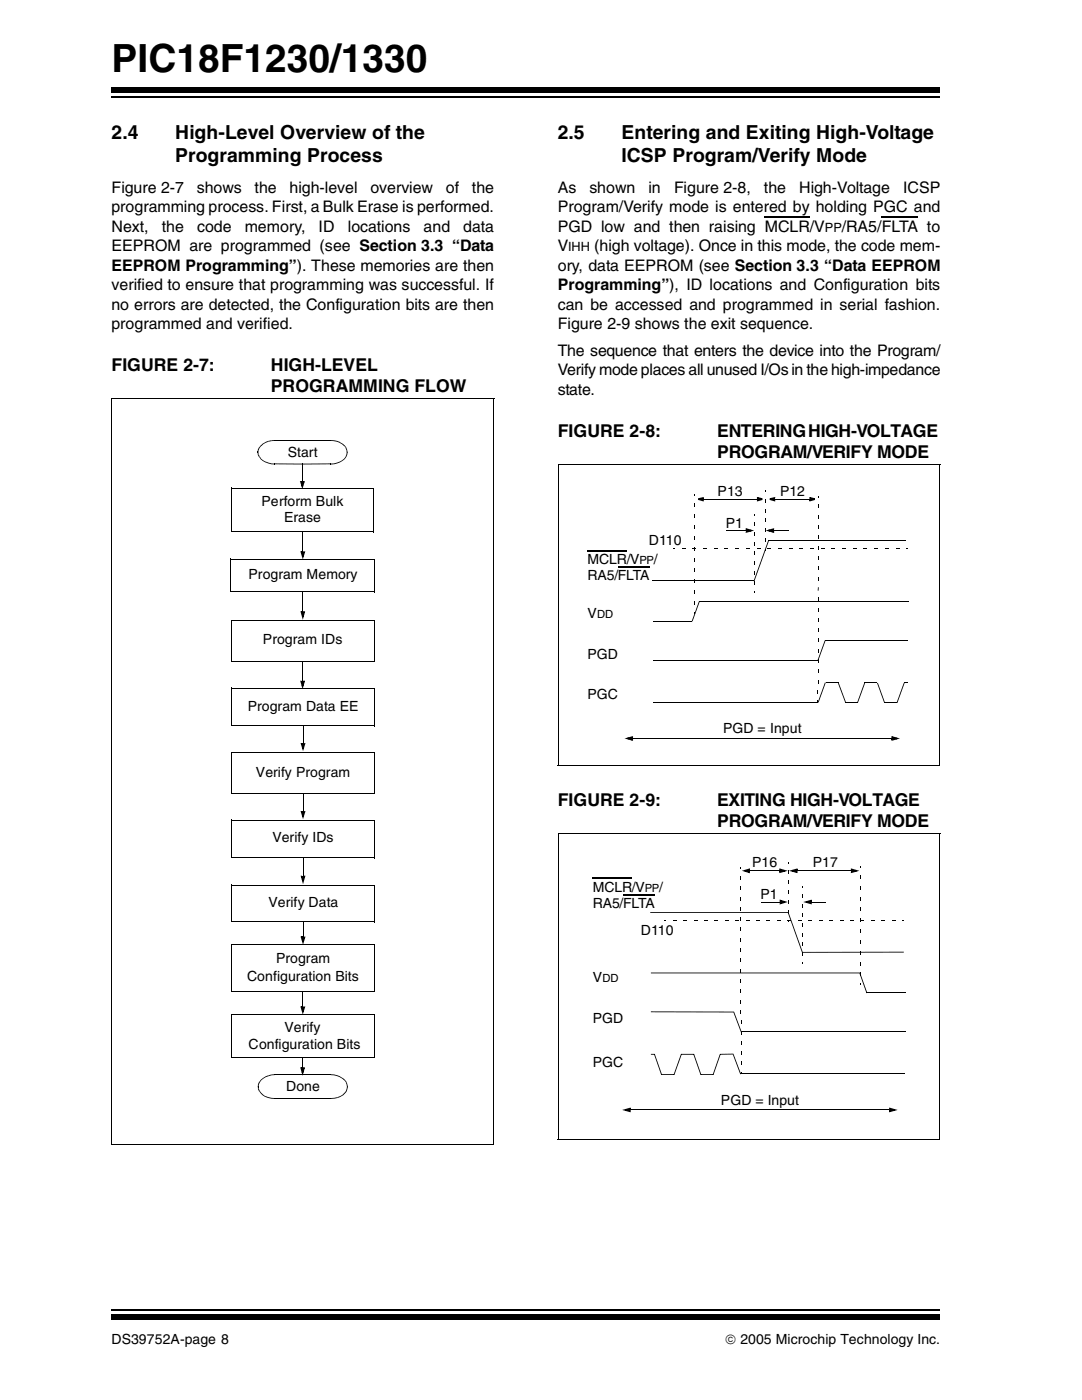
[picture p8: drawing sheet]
<svg xmlns="http://www.w3.org/2000/svg" width="216mm" height="279mm" viewBox="0 0 216 279" stroke-linecap="round" stroke-linejoin="round" font-family="sans-serif">
<path d="M22.2 19.3h165.1" fill="none" stroke="#000" stroke-width=".34"/>
<path d="M22.2 17.4h165.1v1h-165.1z" fill="#000"/>
<path d="M22.2 260h165.1v5.9h-165.1z" fill="#fff"/>
<path d="M22.2 261h165.1" fill="none" stroke="#000" stroke-width=".34"/>
<g fill="#000">
<path d="M51.3 90.2l.2 .1zM51.9 88.8l1-.7 .5-.2 .1 .2-1.5 .8-.5 .8v.5h-.2v-.5zM51.3 90l.2 .1zM51.3 90.1h.2v.5h-.2zM51.3 90.6h.2l.2 .4-.1 .1zM53.4 87.9l.7-.1v.1l-.6 .2zM54.1 87.8l.6-.1v.2h-.6zM54.7 92.4v.1zM54.7 87.7l.1 .2zM54.7 92.4l.1 .2zM51.6 91.1l.1-.1 .3 .4 .9 .6 1.8 .4v.2a3.7 3.7 0 0 1-3.1-1.5zM65.7 87.7l.1 .2z"/>
<path d="M65.7 92.4l.1 .2zM65.8 87.7a3.7 3.7 0 0 1 3.2 1.5l-.2 .1-.2-.4-.9-.6-1.9-.4zM65.8 92.4l.1 .1zM65.8 92.4h.7v.1l-.7 .1zM66.5 92.4l.6-.2 .1 .2-.7 .1zM68.8 89.3l.2-.1 .2 .5h-.2zM69 89.7h.2l.1 .5h-.2zM69.1 90.2l.2 .1zM69.1 90l.2 .2zM69.1 90.1l.2 .1-.1 .4-.5 .9-1.5 .9-.1-.2 .5-.2 1-.6 .3-.4zM22.2 262h165.1v1.1h-165.1z"/>
</g>
<path d="M152.4 43.3h8.9M175.6 43.3h7.3M54.7 92.5h11.1" fill="none" stroke="#000" stroke-width=".21"/>
<path d="M54.7 87.8h11.2" fill="none" stroke="#000" stroke-width=".2"/>
<path d="M46 111.5h28.5v6.5h-28.5z" fill="#fff"/>
<path d="M45.9 118h28.6M46 111.5h28.6M46 111.4v6.6M74.5 111.5v6.6" fill="none" stroke="#000" stroke-width=".2"/>
<path d="M46.1 123.7h28.5v8.2h-28.5z" fill="#fff"/>
<path d="M60.3 118v3.9M46 131.9h28.6M46.1 123.6v8.3M46.1 123.7h28.6M74.6 123.7v8.3" fill="none" stroke="#000" stroke-width=".2"/>
<path d="M60.2 117.9l.2 .1zM60.1 121.8h.2v.4h-.2zM59.9 121.8l.3 .2 .3 .9h-.3l.2-.9h.3l-.4 .2v-.4h.5l-.5 1.7z" fill="#000"/>
<path d="M60.1 122h.5l-.3 .9z" fill="#000"/>
<path d="M46.1 137.2h28.6v7.5h-28.6z" fill="#fff"/>
<path d="M46.1 137.2h28.7M46.1 137.1v7.6M74.7 137.2v7.5M46.1 144.7h28.6" fill="none" stroke="#000" stroke-width=".2"/>
<path d="M46.1 149.9h28.5v8.3h-28.5z" fill="#fff"/>
<path d="M46 158.2h28.6M46.1 149.9v8.3M46.1 149.9h28.6M74.6 149.9v8.3" fill="none" stroke="#000" stroke-width=".2"/>
<path d="M46.1 163.4h28.5v7.6h-28.5z" fill="#fff"/>
<path d="M46 171h28.6M46.1 163.4v7.6M46.1 163.4h28.6M74.6 163.4v7.7" fill="none" stroke="#000" stroke-width=".2"/>
<path d="M46.1 176.4h28.5v7.4h-28.5z" fill="#fff"/>
<path d="M46.1 176.4v7.4M46.1 176.4h28.6M74.6 176.4v7.5M46 183.8h28.6" fill="none" stroke="#000" stroke-width=".2"/>
<path d="M46.1 188.2h28.5v9.4h-28.5z" fill="#fff"/>
<path d="M46 197.6h28.6M46.1 188.1v9.5M46.1 188.2h28.6M74.6 188.2v9.5" fill="none" stroke="#000" stroke-width=".2"/>
<path d="M46.1 202.2h28.5v8.6h-28.5z" fill="#fff"/>
<path d="M46 210.8h28.6M46.1 202.1v8.7M46.1 202.2h28.6M54.7 214.2h11.3M54.7 218.9h11.3M74.6 202.2v8.7" fill="none" stroke="#000" stroke-width=".2"/>
<g fill="#000">
<path d="M51.3 216.6l.2 .1zM51.9 215.2l1-.7 .6-.2v.2l-.6 .2-.9 .6-.4 .9-.1 .4h-.2l.1-.5zM51.3 216.5h.2zM51.3 216.5h.2l.1 .5h-.2zM51.4 217h.2l.2 .5-.2 .1zM53.5 214.3l.6-.1v.1l-.6 .2zM54.1 214.2l.6-.1v.2h-.6zM54.7 214.1l.1 .2zM54.7 218.9l.1 .1zM51.6 217.6l.2-.1 1.1 1 1.8 .4v.1a3.4 3.4 0 0 1-3.1-1.4zM65.8 214.1l.1 .2zM65.8 218.9l.1 .1z"/>
<path d="M65.9 214.1a3.9 3.9 0 0 1 3.1 1.6h-.1l-.3-.4-.9-.6-1.2-.4h-.6zM65.9 218.9l.6-.1v.2h-.6zM66.5 218.8l.7-.1v.2l-.7 .1zM68.9 215.7h.1l.2 .5h-.2zM69 216.2h.2l.1 .4-.2 .1zM69.1 216.7l.2-.1zM69.1 216.5l.2 .1zM69.1 216.5l.2 .1a2.62 2.62 0 0 1-2.1 2.3v-.2l1-.5 .7-.7z"/>
</g>
<path d="M46.2 97.3h28.2v8.7h-28.2z" fill="#fff"/>
<g fill="none" stroke="#000" stroke-width=".2">
<path d="M22.3 79.5h76.1M22.3 79.4v148.8M98.3 79.5v148.8M46.2 97.2v8.8M46.2 97.3h28.3M60.2 92.4v3.5M74.4 97.3v8.8M111.2 92.5v60M111.2 92.5h76.1M140.2 99.5h10.6M154.4 99.5h6.8M187.2 92.5v60.1"/>
<path d="M46.1 106h28.3M60.3 106v4M130 115.7h20.2M139.3 119.9h41.6M144.7 105.7h3.8M153.1 107.8h27.4M154.2 105.7h2.9M60.3 131.8v4M130.1 131.6h32.8M130.1 123.8h7.8M130.1 140h32.8M164.3 127.6h16.5"/>
<path d="M164.5 136.1h2.6M172.2 136.1h2.6M60.4 144.6v3.6M60.4 158.1v3.7M111.1 152.5h76.1M126.1 147.2h51.5M168.4 140h2.5M176.2 140h2.5M60.4 170.9v3.7M111.2 166v61.2M111.2 166.1h76.1M149.4 173.6h5.8"/>
<path d="M151.5 179.8h3.8M158.9 173.6h10.6M161.7 179.8h2.9M187.2 166.1v61.1M60.3 197.5v3.2M60.4 183.7v3M129.5 181.9h27.6M129.7 193.9h41.7M172.7 197.9h7.8M147.5 214h32.8M147.7 205.7h32.8M22.2 228.2h76.1"/>
<path d="M111.1 227.2h76.1M125.6 221.2h51.5"/>
</g>
<g fill="#000">
<path d="M60 95.9h.2v.3h-.2zM59.7 95.9l.5 .1 .2 .9h-.3l.2-.9 .4 .1-.5 .1v-.3h.5l-.5 1.6zM138.3 98.6h.2v.3h-.2zM139.9 99.3h.3v.2h-.3zM139.1 99.3l1.1-.2-.1 .3-.9 .3v-.4l.9 .3-.1 .3-.1-.4h.3v.4l-1.1-.2zM150.8 99.1l1.1 .2v.4l-1.1 .2 .1-.3 .9-.3v.4l-.9-.3 .1-.3 .1 .4h-.3zM150.8 99.5h.3v.2h-.3zM152.4 97.8h.2v.3h-.2zM154.1 99.3h.3v.2h-.3zM153.3 99.3l1.1-.2-.1 .3-.9 .3v-.4l.9 .3-.1 .3-.1-.4h.3v.4l-1.1-.2zM161.2 99.1l1.1 .2v.4l-1.1 .2 .2-.3 .9-.3v.4l-.9-.3 .1-.3 .1 .4h-.4zM161.2 99.5h.4v.2h-.4z"/>
<path d="M162.9 98.9h.2v.3h-.2zM60.1 109.9h.2v.3h-.2zM59.8 109.9l.4 .1 .3 .9-.3 .1 .2-1 .3 .1-.4 .1v-.3h.5l-.5 1.6zM134 109.3h.4v.2h-.4zM135.8 109.3h.7v.2h-.7zM138 109.3h.6v.2h-.6zM138.3 117.6h.2v.8h-.2zM138.3 115.5h.2v.7h-.2zM138.3 113.3h.2v.7h-.2zM138.3 111.2h.2v.7h-.2zM138.3 109h.2v.7h-.2zM138.3 106.8h.2v.8h-.2z"/>
<path d="M138.3 104.7h.2v.7h-.2zM138.3 102.5h.2v.8h-.2zM138.3 100.4h.2v.7h-.2zM139.2 119.8l.2 .1-1.4 4-.2-.1zM140.1 109.3h.7v.2h-.7zM142.2 109.3h.7v.2h-.7zM144.4 109.3h.7v.2h-.7zM146.5 109.3h.7v.2h-.7zM148.5 105.3l1.7 .4-1.7 .5 .2-.4 .9-.2v.3l-.9-.2 .1-.4 .1 .4h-.4zM148.5 105.7h.4v.3h-.4zM148.6 109.3h.7v.2h-.7zM150.2 117.7h.1v.4h-.1z"/>
<path d="M150.2 115.8h.1v.7h-.1zM150.2 113.9h.1v.6h-.1zM150.2 111.9h.1v.7h-.1zM150.2 110h.1v.6h-.1zM150.2 108h.1v.7h-.1zM150.2 106.1h.1v.7h-.1zM150.2 104.2h.1v.6h-.1zM150.2 102.5h.1v.4h-.1zM150.7 109.3h.8v.2h-.8zM152.4 109.3h.2v.4h-.2zM152.4 107.4h.2v.6h-.2zM152.4 105.4h.2v.6h-.2z"/>
<path d="M152.4 103.4h.2v.7h-.2zM152.4 101.4h.2v.7h-.2zM152.4 99.4h.2v.7h-.2zM152.9 109.3h.7v.2h-.7zM153 107.8l.2 .1-2.9 8-.2-.1zM153.9 105.5h.3v.2h-.3zM152.5 105.7l1.7-.4-.1 .4-.9 .2-.1-.3 1 .2-.1 .4-.1-.5h.3v.5zM155 109.3h.7v.2h-.7zM157.1 109.3h.8v.1h-.8zM159.3 109.3h.7v.1h-.7zM161.4 109.3h.7v.1h-.7zM162.9 119.1h.2v.7h-.2z"/>
<path d="M162.9 115h.2v.7h-.2zM162.9 112.9h.2v.7h-.2zM162.9 110.9h.2v.6h-.2zM162.9 108.8h.2v.7h-.2zM162.9 106.8h.2v.6h-.2zM162.9 104.7h.2v.7h-.2zM162.9 102.7h.2v.6h-.2zM162.9 100.6h.2v.7h-.2zM163.5 109.3h.8v.1h-.8zM165.6 109.3h.8v.1h-.8zM167.8 109.3h.7v.1h-.7zM169.9 109.3h.7v.1h-.7z"/>
<path d="M172 109.3h.8v.1h-.8zM174.2 109.3h.7v.1h-.7zM176.3 109.3h.7v.1h-.7zM178.5 109.3h.7v.1h-.7zM180.6 109.3h.3v.1h-.3zM60 135.7h.3v.3h-.3zM59.8 135.7l.4 .1 .3 .9-.4 .1 .3-1 .3 .1-.4 .1v-.3h.4l-.4 1.7zM138.3 122h.2v.3h-.2zM138.3 119.8h.2v.7h-.2zM162.9 139.6h.1v.4h-.1zM162.9 137.6h.1v.7h-.1zM162.9 135.5h.2v.7h-.2z"/>
<path d="M162.9 133.5h.2v.7h-.2zM162.9 131.4h.2v.7h-.2zM162.9 129.4h.2v.6h-.2zM162.9 127.3h.2v.7h-.2zM162.9 125.3h.2v.6h-.2zM162.9 123.2h.2v.7h-.2zM162.9 121.2h.2v.6h-.2zM164.3 127.6l.2 .1-1.5 4-.1-.1zM164.3 136l.2 .1-1.4 3.9h-.2zM166.9 136.1h.2l1.5 4h-.2zM172.2 136.1h.1l-1.4 4h-.2zM174.7 136.1h.2l1.4 4h-.2z"/>
<path d="M180.2 136h.7v.2h-.7zM180 136.1h.2l-1.4 4h-.2zM60.1 148.1h.3v.4h-.3zM59.9 148.1l.4 .2 .2 .8-.3 .1 .3-.9h.3l-.4 .2v-.4h.5l-.5 1.6zM125.8 146.9h.3v.3h-.3zM124.4 147.2l1.7-.5-.1 .4-.9 .3-.1-.4 1 .3-.1 .3-.1-.4h.3v.5zM177.6 146.7l1.7 .5-1.7 .5 .1-.4 .9-.3 .1 .4-1-.3 .1-.3 .1 .4h-.3zM177.6 147.2h.3v.2h-.3zM60.1 161.7h.3v.3h-.3zM60.1 174.5h.3v.4h-.3zM59.9 161.7l.4 .1 .2 .8-.3 .1 .3-.9 .3 .1-.4 .1v-.3h.5l-.5 1.6zM59.9 174.5l.4 .2 .2 .9h-.3l.3-.9 .3 .1-.4 .1v-.4h.4l-.4 1.7z"/>
<path d="M147.4 178.8h.2v.7h-.2zM147.4 176.7h.2v.7h-.2zM147.4 174.7h.2v.6h-.2zM147.4 172.9h.2v.4h-.2zM149.1 173.3h.3v.3h-.3zM147.8 173.6l1.6-.5-.1 .4-.9 .2-.1-.3 1 .3-.1 .3-.1-.4h.3v.5zM155.2 173.1l1.7 .5-1.7 .4 .2-.3 .9-.3v.3l-.9-.2v-.4l.2 .5h-.4zM155.2 173.6h.4v.2h-.4zM155.3 179.3l1.6 .5-1.6 .5 .1-.4 .9-.3 .1 .4-1-.3 .1-.3 .2 .4h-.4zM157 177.5h.1v.6h-.1zM157 175.5h.1v.6h-.1zM157 173.5h.1v.7h-.1z"/>
<path d="M157 171.8h.1v.4h-.1zM158.5 173.3h.4v.3h-.4zM157.2 173.6l1.7-.5-.2 .4-.8 .2-.1-.3 .9 .3v.3l-.2-.4h.4v.4zM159.8 178.2h.1v.7h-.1zM159.8 176.6h.1v.3h-.1zM161.4 179.5h.3v.3h-.3zM160 179.8l1.7-.5-.1 .4-.9 .3-.1-.4 1 .3-.1 .3-.1-.4h.3v.5zM169.5 173.1l1.7 .5-1.7 .4 .1-.3 .9-.3 .1 .3-1-.2 .1-.4 .1 .5h-.3zM169.5 173.6h.3v.2h-.3zM171.2 178.7h.2v.8h-.2zM171.2 176.6h.2v.7h-.2zM171.2 174.4h.2v.7h-.2z"/>
<path d="M171.2 172.6h.2v.4h-.2zM60.1 186.7h.3v.3h-.3zM59.9 186.7l.4 .1 .2 .9h-.3l.3-.9 .3 .1-.4 .1v-.3h.5l-.5 1.6zM132.3 183.3h.4v.2h-.4zM134.1 183.3h.6v.2h-.6zM136.1 183.3h.7v.2h-.7zM138.2 183.3h.7v.2h-.7zM140.3 183.3h.7v.2h-.7zM142.4 183.3h.6v.2h-.6zM144.4 183.3h.7v.2h-.7zM146.5 183.3h.7v.2h-.7zM147.4 180.8h.2v.7h-.2z"/>
<path d="M147.5 199.3h.2v.7h-.2zM147.5 197.2h.2v.8h-.2zM147.5 195.2h.2v.7h-.2zM147.5 193.1h.2v.7h-.2zM147.5 191.1h.2v.7h-.2zM147.5 189h.2v.7h-.2zM147.5 187h.2v.7h-.2zM147.5 184.9h.2v.7h-.2zM147.5 182.9h.2v.7h-.2zM148.6 183.3h.7v.2h-.7zM150.7 183.3h.6v.2h-.6zM152.7 183.3h.7v.2h-.7z"/>
<path d="M154.8 183.3h.7v.2h-.7zM155.3 179.8h.4v.2h-.4zM156.9 183.3h.7v.2h-.7zM157 183.4h.1v.4h-.1zM157 181.4h.1v.7h-.1zM157 179.5h.1v.6h-.1zM156.9 181.9h.2l2.8 7.9v.1zM159 183.3h.7v.2h-.7zM159.8 191.8h.1v.4h-.1zM159.8 189.9h.1v.6h-.1zM159.8 187.9h.1v.7h-.1zM159.8 186h.1v.6h-.1z"/>
<path d="M159.8 184h.1v.7h-.1zM159.8 182.1h.1v.7h-.1zM159.8 180.2h.1v.6h-.1zM161 183.3h.8v.2h-.8zM163.1 183.3h.7v.2h-.7zM165.2 183.3h.7v.2h-.7zM167.3 183.3h.7v.2h-.7zM169.4 183.3h.7v.2h-.7zM171.2 196h.2v.3h-.2zM171.2 193.8h.2v.8h-.2zM171.2 191.7h.2v.7h-.2zM171.2 189.5h.2v.7h-.2z"/>
<path d="M171.2 187.4h.2v.7h-.2zM171.2 185.2h.2v.7h-.2zM171.2 183h.2v.8h-.2zM171.2 180.9h.2v.7h-.2zM171.2 194l.2-.1 1.4 4-.1 .1zM171.4 183.3h.7v.2h-.7zM173.5 183.3h.7v.2h-.7zM175.6 183.3h.7v.2h-.7zM177.7 183.3h.6v.2h-.6zM179.7 183.3h.4v.2h-.4zM60 212.7h.3v.4h-.3zM60.1 200.6h.2v.4h-.2z"/>
<path d="M60.2 210.9h.2v1.9h-.2zM59.8 212.7l.4 .2 .3 .8-.4 .1 .3-.9h.3l-.4 .2v-.4h.4l-.4 1.7zM59.8 200.6l.4 .1 .3 .9-.3 .1 .2-1 .3 .1-.4 .2v-.4h.5l-.5 1.6zM129.7 201.6l16.6 .1-16.6 .1zM129.7 210.1h.7l1.5 4.1h-.1v-.1h2.5l.1 .1h-.2l1.5-4.1h2.6l1.4 4.1h-.1v-.1h2.5l.1 .1h-.2l1.5-4.1h2.6l-2.6 .1v-.1l.1 .1-1.4 4h-2.7l-1.4-4 .2-.1-2.6 .1v-.1l.1 .1-1.4 4h-2.7l-1.4-4 .2-.1-.8 .1zM146 210.1h.1l1.5 3.9-.1 .1zM146.1 201.8l.2-.1 1.4 4zM147.5 201.4h.2v.7h-.2zM147.5 213.7h.2v.3h-.2zM147.5 211.6h.2v.7h-.2zM147.5 209.6h.2v.7h-.2zM147.5 207.5h.2v.7h-.2z"/>
<path d="M147.5 205.5h.2v.7h-.2zM147.5 203.4h.2v.7h-.2zM125.3 221h.3v.2h-.3zM124 221.2l1.6-.4-.1 .3-.9 .3-.1-.3 1 .2-.1 .4-.1-.5h.3v.5zM177.1 220.8l1.7 .4-1.7 .5 .1-.4 .9-.2 .1 .3-1-.3 .1-.3 .2 .4h-.4zM177.1 221.2h.4v.3h-.4z"/>
</g>
<g fill="#000">
<path d="M60 96.1h.5l-.3 .8zM139.1 99.5l.9-.2v.4zM151 99.3l.8 .2-.8 .2zM153.4 99.5l.9-.2v.4zM161.4 99.3l.9 .2-.9 .2zM60.1 110.1h.5l-.3 .8zM148.7 105.5l.9 .2-.9 .3zM153.2 105.7l.9-.2v.5zM162.9 117.1h.2v.6h-.2zM60 135.8h.5l-.2 .9zM60.1 148.3h.5l-.2 .8zM125.1 147.2l.8-.3v.5z"/>
<path d="M177.8 146.9l.8 .3-.8 .2zM60.1 161.8h.5l-.2 .9zM60.1 174.7h.5l-.2 .9zM148.4 173.6l.8-.3v.5zM155.4 173.3l.9 .3-.9 .2zM155.5 179.5l.8 .3-.8 .2zM157.8 173.6l.9-.3v.5zM160.7 179.8l.8-.3v.5zM169.7 173.3l.9 .3-.9 .2zM60.1 186.9h.5l-.2 .8zM60 212.9h.5l-.2 .9zM60.1 200.8h.5l-.3 .8z"/>
<path d="M124.6 221.2l.9-.2v.5zM177.3 221l.9 .2-.9 .3z"/>
</g>
<path d="M117.1 109.8h7.7M123.1 113h6.3M118.1 175.1h7.8M124.2 178.3h6.2M159.9 189.8h20.1" fill="none" stroke="#000" stroke-width=".21"/>
<text font-size="7.7" x="22.2" y="14.4">PIC18F1230/1330</text>
<g font-size="3.9">
<text x="22.2" y="27.6">2.4</text>
<text x="34.9" y="27.6">High-Level Overview of the</text>
<text x="111.1" y="27.6">2.5</text>
<text x="123.8" y="27.6">Entering and Exiting High-Voltage</text>
<text x="34.9" y="32.2">Programming Process</text>
<text x="123.8" y="32.2">ICSP Program/Verify Mode</text>
</g>
<g font-size="3.5">
<text x="22.2" y="74">FIGURE 2-7:</text>
<text x="54" y="74">HIGH-LEVEL</text>
<text x="54" y="78.2">PROGRAMMING FLOW</text>
<text x="111.1" y="87">FIGURE 2-8:</text>
<text x="142.9" y="87">ENTERING HIGH-VOLTAGE</text>
<text x="142.9" y="91.3">PROGRAM/VERIFY MODE</text>
<text x="111.1" y="160.6">FIGURE 2-9:</text>
<text x="142.9" y="160.6">EXITING HIGH-VOLTAGE</text>
<text x="142.9" y="164.8">PROGRAM/VERIFY MODE</text>
</g>
<g font-size="3.2">
<text x="22.2" y="38.5">Figure 2-7</text>
<text x="39.2" y="38.5">shows</text>
<text x="50.7" y="38.5">the</text>
<text x="57.7" y="38.5">high-level</text>
<text x="73.8" y="38.5">overview</text>
<text x="88.8" y="38.5">of</text>
<text x="94" y="38.5">the</text>
<text x="111.1" y="38.5">As</text>
<text x="117.4" y="38.5">shown</text>
<text x="129.2" y="38.5">in</text>
<text x="134.3" y="38.5">Figure 2-8,</text>
<text x="152.2" y="38.5">the</text>
<text x="159.2" y="38.5">High-Voltage</text>
<text x="179.9" y="38.5">ICSP</text>
<text x="22.2" y="42.3">programming process. First, a Bulk Erase is performed.</text>
<text x="22.2" y="46.2">Next,</text>
<text x="32.2" y="46.2">the</text>
<text x="39.3" y="46.2">code</text>
<text x="48.8" y="46.2">memory,</text>
<text x="63.5" y="46.2">ID</text>
<text x="69.3" y="46.2">locations</text>
<text x="84.4" y="46.2">and</text>
<text x="92.3" y="46.2">data</text>
<text x="111.1" y="42.3">Program/Verify mode is entered by holding PGC and</text>
<text x="111.1" y="46.2">PGD low and then raising MCLR/V</text>
<text x="167.7" y="46.2">/RA5/FLTA to</text>
<text x="22.2" y="50.1">EEPROM are programmed (see Section 3.3 “Data</text>
<text x="22.2" y="54">EEPROM Programming”). These memories are then</text>
<text x="111.1" y="54">ory, data EEPROM (see Section 3.3 “Data EEPROM</text>
<text x="111.1" y="50.1">V</text>
<text x="118.4" y="50.1">(high voltage). Once in this mode, the code mem-</text>
<text x="22.2" y="57.9">verified to ensure that programming was successful. If</text>
<text x="111.1" y="57.9">Programming”), ID locations and Configuration bits</text>
<text x="22.2" y="61.8">no errors are detected, the Configuration bits are then</text>
<text x="22.2" y="65.6">programmed and verified.</text>
<text x="111.1" y="61.8">can be accessed and programmed in serial fashion.</text>
<text x="111.1" y="65.6">Figure 2-9 shows the exit sequence.</text>
<text x="111.1" y="70.9">The sequence that enters the device into the Program/</text>
<text x="111.1" y="74.8">Verify mode places all unused I/Os in the high-impedance</text>
<text x="111.1" y="78.7">state.</text>
</g>
<g font-size="2.8">
<text x="57.3" y="91.1">Start</text>
<text x="52.1" y="100.8">Perform Bulk</text>
<text x="143" y="98.8">P13</text>
<text x="155.4" y="98.8">P12</text>
<text x="56.6" y="104.1">Erase</text>
<text x="144.6" y="105.2">P1</text>
<text x="117.1" y="112.4">MCLR/V</text>
<text x="129.3" y="108.6">D110</text>
<text x="130.3" y="112.4">/</text>
<text x="49.5" y="115.5">Program Memory</text>
<text x="117.1" y="115.7">RA5/FLTA</text>
<text x="117.1" y="123.3">V</text>
<text x="52.4" y="128.4">Program IDs</text>
<text x="117.1" y="131.4">PGD</text>
<text x="49.4" y="141.6">Program Data EE</text>
<text x="117.1" y="139.4">PGC</text>
<text x="144.1" y="146.1">PGD = Input</text>
<text x="51" y="154.9">Verify Program</text>
<text x="54.3" y="167.9">Verify IDs</text>
<text x="149.8" y="172.7">P16</text>
<text x="161.9" y="172.7">P17</text>
<text x="118.1" y="177.7">MCLR/V</text>
<text x="131.3" y="177.7">/</text>
<text x="151.5" y="179.3">P1</text>
<text x="53.5" y="180.8">Verify Data</text>
<text x="118.1" y="181">RA5/FLTA</text>
<text x="55" y="191.9">Program</text>
<text x="127.7" y="186.4">D110</text>
<text x="49.2" y="195.5">Configuration Bits</text>
<text x="118.1" y="195.8">V</text>
<text x="118.1" y="203.9">PGD</text>
<text x="49.5" y="209.2">Configuration Bits</text>
<text x="56.7" y="205.7">Verify</text>
<text x="118.1" y="212.6">PGC</text>
<text x="57" y="217.5">Done</text>
<text x="143.6" y="220.2">PGD = Input</text>
<text x="22.2" y="267.8">DS39752A-page 8</text>
<text x="144.5" y="267.8">© 2005 Microchip Technology Inc.</text>
</g>
<g font-size="2.5">
<text x="164.3" y="46.2">PP</text>
<text x="113.2" y="50.1">IHH</text>
</g>
<g font-size="2.2">
<text x="127.4" y="112.4">PP</text>
<text x="119" y="123.3">DD</text>
<text x="128.4" y="177.7">PP</text>
<text x="120" y="195.8">DD</text>
</g>
</svg>
